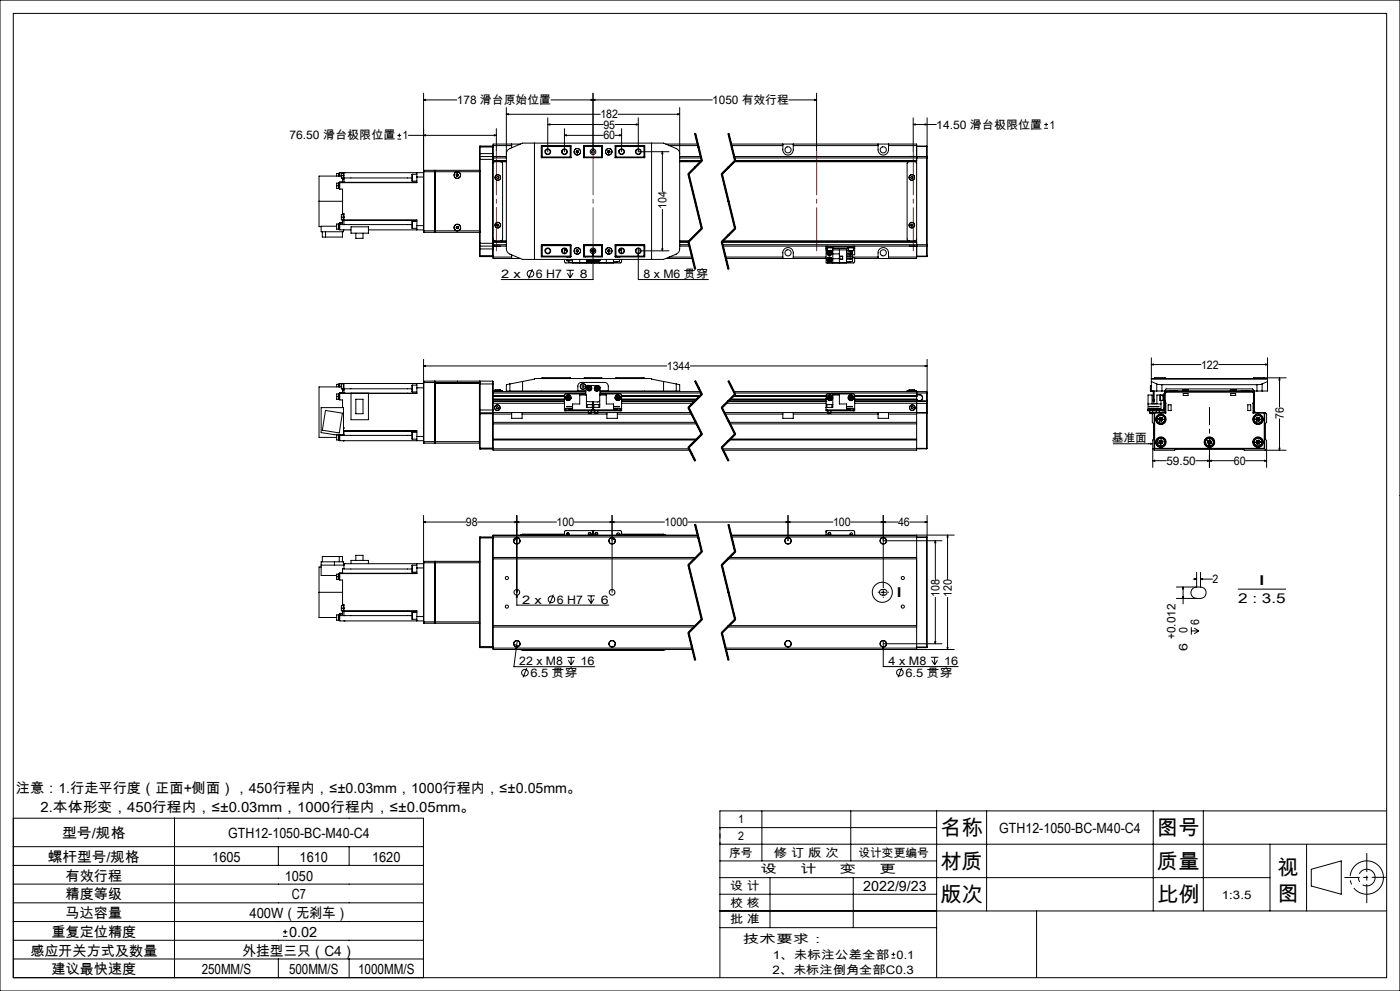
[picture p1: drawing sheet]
<svg xmlns="http://www.w3.org/2000/svg" width="420mm" height="297mm" viewBox="0 0 420 297" stroke-linecap="round" stroke-linejoin="round" font-family="sans-serif">
<g fill="none" stroke="#000" stroke-width=".3">
<path d="M0 0h420v297h-420zM4 4h412v289h-412zM127.1 29.9l.6-.1v.3zM127.1 27.9v41.3M127.1 29.9h10M148.9 38.6v6.9M151.9 34.3l.6-.2v.3zM151.9 32.2v42.4l.3 .9 .5 .5 4.1 1.7h42.3l4.3-1.9 .5-1.2v-42.4M151.9 34.3h28.2M164.3 37.3l.7-.2v.4zM164.3 37.3h16.7M164.3 35.3v10.2"/>
<path d="M165.3 29.9h48.4M169.3 38.6v6.9M177.3 29.8l.6 .1-.6 .2zM177.9 29.9l.6-.1v.3zM177.9 27.9v17.6M184.5 37.3h7M185.4 34.3h18.5M186.5 38.6v6.9M190.9 37.1l.6 .2-.6 .2zM191.5 35.3v10.2h9.2M203.3 34.1l.6 .2-.6 .1zM208.5 40l2 8.2"/>
<path d="M208.7 40l2 8.1M218.5 40l2 8.2-4 4 4 16.3-4 4 2 8.1M218.7 40l2 8.1M236.6 29.9h8.4M244.4 29.8l.6 .1-.6 .2zM245 27.9v17.6M274 37.3l.6-.2v.4zM274 37.3h6.9M274 35.3v10.2M277.5 37.1l.6 .2-.6 .2zM278.1 35.3v11.8M313.3 38.4h1.1"/>
<path d="M313.3 37.3h1.1M313.8 36.8v1.1M101 55.7v.8h.8M101 55.7h.9M101.6 54.9h-.6v.8M101.6 52h-.6v.8M101.8 54.8l.1 1.7M101.8 51.9v.9M101.9 54.6v.1M101.9 54.8h-.3v1.7M101.9 51.9h-.3v.9M101.9 54.7v2h.9v7.3"/>
<path d="M101.9 54.6h23.2M102.4 52.8h-6.7v7.5M102.4 52.6v.8h.6M102.4 52.6h.8M102.8 53.8v.7l-.9 .1M102.8 53.4v.4M102.8 51.7v.1M102.8 53.8h.4M103 51.7v1.7h.2M103 51.8h-.6v.8M103.2 54.6h.1M103.2 53.3v1.3"/>
<path d="M103.2 51.7v1.6M103.2 51.7h.1M103.2 53.3h20.4M119.2 41.7h1.2M119.2 40.6h1.2M119.8 40v1.1M122.5 40.6h26.4M123.7 52.2v2.1M123.7 52.2h1.4M123.7 54.3h1.4M125.1 51.7v1.4M125.1 53.1v1.6h-23.2"/>
<path d="M125.1 53.1h2M127.1 51.7h-25.2v1.1M127.1 40.6l.6-.2v.3zM127.1 51v.5h16.8v-.5h-13.4v.5M127.1 51v18.6M127.1 51h3.3M130.4 51v18.6M130.4 51l.1 .1M130.5 51.1v.4M130.5 51.5v17.7M130.5 51.1h.1M136.9 52.3v.4"/>
<path d="M136.9 52.7l.4 .1M137.1 52.1l.3 .2M137.1 52.1l-.2 .2M137.4 52.3l.1 .3M137.5 52.6l-.2 .2M143.9 51.1h.1M143.9 47v.8M143.9 46v1M143.9 47.8v25.1M143.9 47.8h4M143.9 46h4M143.9 44.1h4"/>
<path d="M144 46.9v26.9M144 43.8v3.1M144 43.8l-.1 2.2M144 46.9h3.8M144 43.8h3.8M144 46.9l-.1 .1M147.8 46.9v26.9M147.8 43.8v3.1M147.8 46.9l.1 .1M147.8 43.8h.1M147.9 46.9h.1M147.9 47v.8"/>
<path d="M147.9 47.8v25.1M147.9 46.9h4M147.9 48.1h4M147.9 43.6h5.6M147.9 47.3h4M148.3 40.4l.6 .2-.6 .1zM148.3 46.9h1.7M149.2 52.9l.5 .3-.2 .3h-.3l-.2-.3zM150.2 48.5l.6 .5v22.6l-.3 .5-.3 .1M151.9 48.5h-3.4l-.6 .5M151.9 46.1l.3-.9 .5-.5 4.1-1.8h42.3l4.1 1.8 .6 .7 .1 .7M153.5 43.2v1.1"/>
<path d="M156.1 43.2h-8.2v3.7M160.3 42.9v34.8M162.4 46.9h.1M162.4 43.7h8.9v3.6h-8.9zM162.5 43.8v3.5M162.5 43.8h8.8M162.5 43.8l.1 .1M162.6 43.9h8.5M162.6 43.9v3.2M162.6 47.1l-.1 .1h8.8M162.6 47.1h8.5M169.3 40.6l.6-.2v.3z"/>
<path d="M169.3 40.6h11.7M171.1 43.9v3.2M171.1 43.9l.1-.1v3.4l-.1-.1M172.9 45.6l.3 .2M172.9 45.3v.3M173.2 45.2l.3 .1M173.2 45.2l-.3 .1M173.5 45.3v.3M173.5 45.6l-.3 .2M175.1 43.7l.1 .1M175.1 43.7h5.6v3.6h-5.6zM175.1 43.8h5.6"/>
<path d="M175.1 47.2h5.6M175.2 43.8v3.4l.1-.1M175.2 43.8l.1 .1M175.3 43.9h5.2M175.3 43.9v3.2M175.3 47.1h5.2M180.5 43.9l.1-.1v3.4l-.1-.1M180.5 43.9v3.2M182.4 45.6l.2 .2M182.4 45.3v.3M182.6 45.2l.3 .1M182.6 45.2l-.2 .1"/>
<path d="M182.9 45.3v.3M182.9 45.6l-.3 .2M184.5 40.6h2M184.5 43.7h8.9v3.6h-8.9zM184.5 43.8h8.9M184.8 43.9l-.2-.1v3.4l.2-.1M184.8 43.9h8.4M184.8 43.9v3.2M184.8 47.1h8.4M185.2 43.7v.1M185.9 40.4l.6 .2-.6 .1zM193.2 43.9v3.2"/>
<path d="M193.2 47.1l.2 .1h-8.9M193.4 43.8v3.5M193.4 46.9h.1M193.4 43.8l-.2 .1M195.5 42.9v34.8M198.7 45.5l.2 .6h-.4zM198.7 45.5v11.9M199.7 43.2h9.6M200.7 43.6h8.7M203.9 48.5h6.3M203.9 46.9h6.3M203.9 48.1h6.6"/>
<path d="M203.9 47.3h6.4M206.4 52.2l4 16.3M206.7 52.1l4 16.3M208.4 40l2 8.2M210.4 48l-4 4M210.5 48.2l-4 4 4 16.3-4 4 2 8.1M210.7 48.3l-4 4M216.4 52.2l4 16.3M216.7 52.1l4 16.3M218.4 40l2 8.2M219.3 43.2h55.7v34.3h-18.6M219.4 43.6h15.4"/>
<path d="M220.2 48.5h54.2l.4 .1 .2 .4M220.2 46.9h57.8M220.3 47.3h57.7M220.4 48l-4 4M220.5 48.1h54.5M220.7 48.3l-4 4M234.8 43.2v1.7a1.57 1.57 0 0 0 1.6 1.6 1.57 1.57 0 0 0 1.6-1.6v-1.7M238 43.6h25.4M263.4 43.2v1.7a1.57 1.57 0 0 0 1.6 1.6 1.57 1.57 0 0 0 1.6-1.6v-1.7M266.6 43.6h8.4M272.7 48.5l-.6 .4v22.8l.2 .3 .4 .2M272.8 46.9h1.7"/>
<path d="M273.4 52.9h.4l-.2 .6-.3-.1-.1-.3zM275 43.8h3M275 43.9h3M278 46.9v.4M278 47.3h.1M278 46.9l.1 .2M278 43.8v.1M278 43.9v3M278 47.3v26M278.1 47.1v.2M278.1 47.3v26M95.7 60.3v7.6h.6"/>
<path d="M95.7 60.3h7.1M96.7 69.5v1.5h6v-1.5M97.6 69.5v1.5M101 67.8h-4.7v1.7h6.7v-.6M101.6 67.1h-.6v1.6h.6M101.8 67.1v1.7M101.9 66.9v.4M101.9 67.3v1.6h3.4M101.9 67.1h-.3v1.7h.3M101.9 67.3h21.7M102.4 65.1v.8h22.7v1.7M102.4 65.1h.8"/>
<path d="M102.8 64h.4v1.1M102.8 64v.3M102.8 66.1v.8h-.9M102.8 65.9v.2M102.8 66.7h-.9v.2M102.8 66.1h.4M103 64.3h-.6v.8M103.2 64.2h-.2v1.7M103.2 65.1v.9M103.2 67.3h.1M103.2 66v1.3M103.2 68.9h.1"/>
<path d="M103.2 66h21.9M105.3 68h5.2v1.9h-5.2zM106.8 69.9v1.5h2.1v-1.5M110.5 68.9h16.6M123.7 66.4v2M123.7 66.4h1.4M123.7 68.4h1.4M125.1 67.6v1.3M125.1 67.6h2M127.1 69.2h16.8v.4h-13.4M127.1 69.2v.4M127.1 69.6h3.3"/>
<path d="M130.5 69.2v.3M130.5 69.5h.1M130.5 69.5v.1M130.5 69.5l-.1 .1M130.5 69.2v.4M136.9 68.4l.3 .1M136.9 68v.4M137.2 67.9l.3 .1M137.2 67.9l-.3 .1M137.5 68v.4M137.5 68.4l-.3 .1M143.9 69.5h.1"/>
<path d="M143.9 72.9v.8M143.9 73.7v.9M143.9 74.6l.1 2.3M143.9 76.6h4M143.9 72.9h4M143.9 73.7l.1 .1M143.9 74.6h4M144 73.8v3.1M144 73.8h3.8M144 76.9h3.8M147.8 73.8v3.1M147.9 71.6l.5 .6h3.5"/>
<path d="M147.9 73.7h.1M147.9 72.9v.8M147.9 73.8v3.7h8.2M147.9 72.5h4M147.9 73.8h4M147.9 77h5.6M147.9 73.3h4M147.9 73.7l-.1 .1M147.9 76.8l-.1 .1M148.3 73.8h1.7M149 67.4l.3-.2 .3 .4-.2 .2-.3-.1zM153.5 76.4v1.1"/>
<path d="M162.4 73.8h.1M162.4 73.4h8.9v3.6h-8.9zM162.5 73.4v3.5M162.5 76.9h8.8M162.6 76.8h8.5M162.6 73.6v3.2M162.6 76.8l-.1 .1M162.6 73.6h8.5M169.3 77.7v.8l.4 .3h8M169.3 74.5v1.4M169.7 75.1h.3M169.7 74.6v.5"/>
<path d="M170 77h.1M170 75.2v.3M170 77.9v-.2v.4h1.8M170 75.2h.1M170.1 78.1h.4M170.7 76.9v.1M170.7 78.1v.6h1.1M171.1 73.6v3.2M171.1 73.6l.1-.1v3.4l-.1-.1M171.3 73.5h-8.8l.1 .1M171.8 77.7v1.1h12.2v-1.1M172.9 75.3l.3 .2"/>
<path d="M172.9 75v.3M173.2 74.9l.3 .1M173.2 74.9l-.3 .1M173.5 75v.3M173.5 75.3l-.3 .2M173.9 77.7v1.1M175.1 73.4h5.6v3.6h-5.6zM175.1 76.9h5.6M175.1 73.5h5.6M175.2 76.9l-.1 .1M175.3 73.6l-.1-.1v3.4M175.3 76.8h5.2"/>
<path d="M175.3 73.6v3.2M175.3 73.6h5.2M175.3 76.8l-.1 .1M175.6 76.9v.1M175.8 76.9v.1M175.9 77.7v1.1M176 78h.1M176 77.7v.3M176 78h1.5M176.2 78a.77 .77 0 0 0 .9 .6 .77 .77 0 0 0 .6-.9 .76 .76 0 0 1-.6 .8 .76 .76 0 0 1-.9-.5M176.4 76.9v.1M176.6 78l.2 .2"/>
<path d="M176.8 78v.2M177.1 78l.1 .1M177.2 78.1l-.4 .1M177.2 78v.1M177.5 75.1h.1M177.5 78h.1M177.5 75.3l.1 .2M177.6 75.1h-.1M177.6 75v.1M177.6 77.7v.3M177.6 74.9h.6M177.9 76.1l.1 .6h-.2z"/>
<path d="M177.9 74.3v9.5h-27.5M178.2 77.7a.76 .76 0 0 0 .6 .9 .76 .76 0 0 0 .8-.6 .74 .74 0 0 1-.8 .5 .74 .74 0 0 1-.6-.8M178.3 78h1.5M178.3 75.1h.1M178.3 75v.1M178.3 77.7v.3M178.3 75.3l-.1 .2M178.6 78l.4 .2M178.9 78l.1 .2M179.2 78l-.2 .2M179.5 76.9v.1M179.8 78h.1"/>
<path d="M179.8 77.7v.3M179.9 77.7v1.1M180.1 76.9v.1M180.5 73.6l.1-.1v3.4l-.1-.1M180.5 73.6v3.2M181.9 77.7v1.1M182.4 75.3l.2 .2M182.4 75v.3M182.6 74.9l.3 .1M182.6 74.9l-.2 .1M182.9 75v.3M182.9 75.3l-.3 .2"/>
<path d="M184.5 73.4h8.9v3.6h-8.9zM184.5 76.9h8.9M184.5 73.5h8.9l-.2 .1M184.8 73.6l-.2-.1v3.4l.2-.1M184.8 76.8h8.4M184.8 73.6v3.2M184.8 73.6h8.4M185.1 76.9v.1M185.1 78.4v.3h-1.1M185.8 75.1h.3M185.8 77h.1M185.8 77.9v-.2v.7h-1.8"/>
<path d="M186.1 75.1h-.3M186.1 74.6v.5M186.5 77.7v.8l-.4 .3h-8M186.5 74.5v1.4M191.5 75.2h9.2M191.5 76.1l.1 .6h-.3zM191.5 74.3v9.5h21M193.2 73.6v3.2M193.2 76.8l.2 .1M193.4 73.4v3.5M193.4 73.8h.1M198.5 74.6h.4l-.2 .6z"/>
<path d="M198.7 62.8v12.4M199.7 77.5h8.1M200.7 77h6.9M203.9 72.2h2.9M203.9 73.8h2.9M203.9 73.3h2.8M206.4 72.5l2 8.2M206.6 72.5h-2.7M206.7 72.4l2 8.2M210.4 68.3l-4 4M210.7 68.6l-4 4M216.4 72.5l2 8.2"/>
<path d="M216.5 72.5h58.5M216.7 73.3h61.3M216.7 72.4l2 8.2M216.8 73.8h61.2M217.6 77h17.2M217.7 77.5h30.1M220.4 68.3l-4 4M220.7 68.6l-4 4M234.8 77.5v-1.7a1.57 1.57 0 0 1 1.6-1.6 1.57 1.57 0 0 1 1.6 1.6v1.7M238 77h9.8M247.8 74h.4M247.8 74v.5"/>
<path d="M247.8 74.5v4.3h6.2v-3.9M247.8 73.8v.2M247.8 74.9h.4M247.8 74.5h.4M248.1 74v.3h1.7v-.3M248.2 75.1h.9M248.2 75.1h1.6M248.2 74.3v.8M248.2 73.8v.2M248.2 74h7.8M248.4 76l.4 .2M248.4 77.7l.1 .4"/>
<path d="M248.4 77.7l.4 .1M248.5 75.1a.77 .77 0 0 0-.3 1.1 .77 .77 0 0 0 1 .3 .77 .77 0 0 0 .4-1M248.5 75.6l-.1 .4M248.5 75.6l.3 .2M248.5 78.1l.4 .1M248.5 75.1a.75 .75 0 0 0-.3 1 .75 .75 0 0 0 .9 .4 .75 .75 0 0 0 .4-1M248.7 77.4l.5 .1M248.7 77.4l-.3 .3M248.7 77.4l.1 .4M248.8 75.8l.4 .3M248.8 75.8l-.4 .2M248.8 75.8v.4"/>
<path d="M248.8 77.8l.4 .2M248.8 77.8l.1 .4M248.8 77.8l-.3 .3M248.9 75.4l.3 .2M248.9 75.4l-.4 .2M248.9 75.4l-.1 .4M249.1 75.1l.4 .4M249.2 76.1l-.4 .1M249.2 77.5v.5M249.2 77.5l-.4 .3M249.2 75.1l.4 .4M249.2 75.6v.5"/>
<path d="M249.2 75.6l-.4 .2M249.2 78l-.3 .2M249.8 75.1h-.7M249.8 74.3v.8M249.8 74.9l4.7 .1M249.8 74.5h4.7M249.8 74.9v3.9M249.8 76.1h2M249.8 77.5h2M251.8 74.9v3.9M251.9 76.8h.9v.9h-.9M251.9 76.8v.9"/>
<path d="M252.8 76.8v.9M254 75.5h1.8v.4M254 76.2h1.8v.5h-1.8M254 77h1.8v.4h-1.8M254 77.7h1.8M254 75.9h1.8M254.4 74v.3h1.6M254.5 75.1h1.5M254.5 74.3v.8M255.1 77.4v.3l.3-.2 .3 .2M255.1 75.1v.4M255.1 76.7v.3"/>
<path d="M255.1 78.4v.3h-1.1M255.2 75.5h.4M255.3 77.5h.2M255.7 75.9l-.1 .3-.5-.3v.3M255.8 75.7v.2M255.8 77.7v.2M255.8 77.3h.6v1.2l-.4 .3h-8M255.8 77.7v.7h-1.8M255.8 77h7.6M256 74h.4M256 73.8v.2M256 74.3v.8"/>
<path d="M256 74.5h.4M256.1 74l-.1 .3M256.4 74v.5M256.4 73.8v.2M256.4 74.5v1.9h-.6M263.4 77.5v-1.7a1.57 1.57 0 0 1 1.6-1.6 1.57 1.57 0 0 1 1.6 1.6v1.7M266.6 77h8.4M272.8 73.8h1.7M273.2 67.4l.3-.2 .4 .4-.3 .2-.3-.1zM275 71.6l-.5 .6h-57.7M275 76.8h3M275 76.9h3"/>
<path d="M278 73.3h.1M278 73.3v.5M278 76.8h.1M278 76.8v.1M278 73.8v3M278.1 73.3v.3M278.1 73.6l-.1 .2M278.1 76.8l-.1 .1M278.1 73.6v3.2M159.7 80.6l-1.1 2.9M169.9 81h2.3M170.2 81.9l.9 1.4"/>
<path d="M171.1 81v2.3M171.9 81.9l-.8 1.4M101 118.8v.9h.6M101 118.8h.9M101.6 118.1h-.6v.7M101.6 115.2h-.6v.8M101.8 118v1.7M101.8 115.1v.9M101.9 117.8v.1M101.9 118h-.3v1.7h.3M101.9 115.1h-.3v.9M101.9 117.8h23.2"/>
<path d="M101.9 117.9v2h.9v2.3M101.9 117.9h3.4M102.4 116h-6.7v15.1h5.3M102.8 116.9v.8l-.9 .1M102.8 116.6v.3M102.8 114.9v.1M102.8 116.9h.4M103 114.9v1.7h.2M103 115h-.6v1.6h.6M103.2 117.8h.1M103.2 116.5v1.3M103.2 114.9v1.6"/>
<path d="M103.2 114.9h.1M103.2 116.5h20.4M105.3 117.9v7.9h5.2v-7.9M106.8 119.7h2.1v4.3h-2.1zM123.7 115.4v2.1M123.7 115.4h1.4M123.7 117.5h1.4M125.1 114.9v1.3M125.1 116.2v1.7h-14.6M125.1 116.2h2M127.1 114.9h-25.2v1.1M127.1 109.7l.6-.2v.4z"/>
<path d="M127.1 107.7v24.7M127.1 109.7h72.9M127.1 114.2v18.6M127.1 114.2v.4h16.8M127.1 114.2h3.3M130.4 114.2l.1 .4M130.4 114.2v18.6M130.5 114.6v-.4h13.4v.4M130.5 114.6v17.8M143.9 114.6l-13.4 .2M143.9 115.1v7.8M143.9 115.1h4"/>
<path d="M144 114.2v9.5M144 114.2l-.1 .9M144 114.2h3.8M147.8 114.2v9.5M147.8 114.2l.1 .9M147.9 115.1v2.7M147.9 117.1h.6M147.9 117.4h27.9M147.9 119.6h21.4M147.9 118.8h21.4M147.9 117.8h27.8M147.9 117.8v2.4"/>
<path d="M148.5 116.9h1.7M148.5 117.1h2.3v.3M148.5 116.9v.5M148.5 117.1h1.6M150.2 116.9v.5M153 117.2h20.4v-1.5a1.09 1.09 0 0 1 1.1-1.1h6.8a1.14 1.14 0 0 1 1.2 1.1v1.5h20.4M153 115.1l-1.1 .2v1.9h1.1M153 115.1l7.3-1.5v-.2h35.2v.2l7.4 1.5M153 115.1v2.1M156.8 114.3v2.9M162.5 113.4h8.7M162.5 113.4h.1"/>
<path d="M162.5 117.2v.2M169.3 119.7h-21.4l21.4 .1M169.3 118.6h-21.4l21.4 .1M170.1 119v.4M170.1 119.4l.4 .2M170.1 119l.4 .2M170.5 118.8l-.4 .2M170.5 118.8l.4 .2M170.5 118.8v.4M170.5 119.2l.4 .2M170.5 119.2l-.4 .2M170.5 119.2v.4"/>
<path d="M170.9 119.4l-.4 .2M170.9 119v.4M170.9 119l-.4 .2M171.2 113.4h.1M173.4 117.1h2.4M175.2 113.4h5.4M175.2 113.4h.1M175.7 118.1l-6.2 .1-.2 4.2M175.7 118.4l.1-2.4 .4-.5 3.5 .1 .4 .5-.1 2.3M176.4 116.3l.1 .4M176.4 116.3l.8 .2M176.5 116.7l.4 .1"/>
<path d="M176.7 116l-.3 .3M176.7 116l.4 .1M176.7 116l.2 .8M177.1 116.1l.1 .4M177.1 116.1l-.6 .6M177.2 116.5l-.3 .3M178.6 116.3l.2 .5M178.6 116.3l.5 .1M178.8 116.8l.4 .1M178.9 116l-.3 .3M178.9 116l.5 .1M178.9 116l.2 .4"/>
<path d="M179.1 116.4l.1 .5M179.1 116.4l.4 .2M179.1 116.4l-.3 .4M179.4 116.1l.1 .5M179.4 116.1l-.3 .3M179.5 116.6l-.3 .3M180 118.1l6.4 .1 .1 4.2M180 117.4h30.1M180 117.8h30.3M180 117.1h2.5M180.6 113.4h.1M184.6 113.4h8.8"/>
<path d="M184.6 113.4h.1M185 119v.4M185 119l.7 .4M185 119.4l.4 .2M185.3 118.8l.4 .2M185.3 118.8l-.3 .2M185.3 118.8l.1 .8M185.7 119v.4M185.7 119l-.7 .4M185.7 119.4l-.3 .2M186.5 119.7h22.5M186.5 118.7h23.5"/>
<path d="M186.5 119.6h22.6M186.5 118.8h23.4M186.5 119.8h22.5M186.5 118.6h23.5M193.4 113.4h.1M193.4 117.2v.2M199.1 114.3v2.9M202.9 115.1l1 .2v1.9h-1M202.9 115.1v2.1M207.1 109.7h71M208.4 114.3l2 3.9M208.5 114.2l2 4-4 4 4 7.9-4 4 2 4"/>
<path d="M208.7 114.1l1 2M209.7 116.1l1 2zM210.4 118l-4 4M210.7 118.3l-4 4M218.4 114.3l2 3.9M218.5 114.2l2 4-4 4 4 7.9-4 4 2 4M218.7 114.1l2 4M218.9 119.8h28.9M219 119.7h28.8M219.1 119.6h28.7M219.9 118.8h27.9M220 118.7h27.8"/>
<path d="M220.1 118.6h27.7M220.1 117.4h57.9M220.3 117.8h57.7M220.4 118l-4 4M220.7 118.3l-4 4M248.6 119.3l.3 .3M248.7 118.9l-.1 .4M248.7 118.9l.6 .6M249 119.2l-.4 .1M249 119.2l-.1 .4M249.1 118.8l.3 .3M249.1 118.8l-.4 .1"/>
<path d="M249.1 118.8l-.1 .4M249.3 119.5l-.4 .1M249.4 119.1l-.1 .4M249.4 119.1l-.4 .1M254.9 119v.4M254.9 119l.8 .4M254.9 119.4l.4 .2M255.2 118.8l.4 .2M255.2 118.8l-.3 .2M255.2 118.8l.1 .8M255.6 119l.1 .4M255.6 119l-.7 .4"/>
<path d="M255.7 119.4l-.4 .2M256.4 118.6l18.6 .1M256.4 119.7h18.6M256.4 118.7h18.6M256.4 119.6h18.6M256.4 118.8h18.6M272.7 116.9h1.7M272.7 117.1h2.3v3.1M272.7 117.1h-.6v.3M272.7 116.9v.5M272.7 117.1h1.7M274.4 116.9v.5"/>
<path d="M275 119.7l-18.6 .1M275 119.7h.1M275 118.7h.1M275 118.2h.8M275 118.3h.8M275.8 118.2a.97 .97 0 0 1 1 .9 .97 .97 0 0 1-.8 1.1M275.8 118.3a.88 .88 0 0 1 .9 .9 .88 .88 0 0 1-.9 .9M275.8 118.2v.1M277.5 109.5l.6 .2-.6 .2zM278 117.4v.4M278 117.8v2.4M278.1 107.7v26.7"/>
<path d="M345.1 117.2h.1M345.1 115.7v1.5M345.1 115.6v.1M345.2 115.6h-.1M345.2 115.7h-.1M345.2 115.6v.1M345.2 115.7v1.5M345.2 115.6h.2M345.2 115.7h.2M345.4 113.4h34.9M345.4 113.6h34.9M345.4 114.3l1.6 .8"/>
<path d="M345.4 109.3l.6-.2v.3zM345.4 107.2v10M345.4 109.3h14.9M346 119.9v.6h.3v-.6M346 117.2v2.7M346 119.9h.3M346.3 113.4h3.4M346.3 113.4h.1M346.3 117.2v2.7M347 115.1l1.6 .2M347 117.2h1.6M347 117.2h-1.8"/>
<path d="M347 115.1v2.1M348.1 118.4v1.6zM348.1 120h.8M348.3 118.4h.1M348.3 120v2.8M348.6 117.2h.8M348.6 115.3h28.5M348.6 115.3v1.9M348.9 118.4h-1.8v2.6h-1.5v-2.6h-1.2v4.4M349.1 118.4h-.2v1.6h.2M349.1 118.5h.3M349.1 118.5v3.9"/>
<path d="M349.4 118.1h-.3v.4M349.4 117.2l.4-.6h26l.5 .6M349.4 117.2v4.1M349.5 117.1h3.8M349.5 117.1v.4M349.5 117.8v2.4M349.7 113.4h.1M349.8 117.5l-.3 .3M349.8 117.4v.1M349.8 117.4l-.3 .2v.2M349.8 117.4h26M349.8 117.5h26"/>
<path d="M351.5 117.1h-.5v.3M351.5 117.1h22.6M351.5 117.1v.3M354.8 116.9h1.8M354.8 117.1h.1M354.8 117.1h1.8M354.8 116.9v.2M355 117.9h1.4v.6h-1.4zM356.6 117.1h-.1M356.6 116.9v.2M365.6 109.3h14.7M369.1 116.9h1.7"/>
<path d="M369.1 117.1h.1M369.1 117.1h1.7M369.1 116.9v.2M369.3 117.9h1.4v.6h-1.4zM370.8 117.1h.1M370.8 116.9v.2M372.4 117.1h3.8v.4M374.1 117.1h.6v.3M374.1 117.1v.3M375.8 117.5l.3 .3M375.8 117.4l.4 .2-.1 .2M375.8 117.4v.1"/>
<path d="M376 113.4h3.4M376 113.4h.1M376.1 117.8v2.4M376.3 117.2h.8M376.3 117.2v4.1M377.1 117.2h1.5M377.1 115.3v1.9M378.6 115.1l-1.5 .2M378.6 115.1v2.1M379.3 113.2l.1 .2M379.4 113.4h.1M379.7 109.1l.6 .2-.6 .1z"/>
<path d="M380.3 114.3l-1.7 .8M380.3 107.2v10h-1.7M383.9 113.2l.1 .6h-.3zM383.9 113.2v8.8M385.8 113.2l-9.8 .2M97.6 123l5.1 .8-.9 5.9-5.1-.8zM101.6 130.3v1.6h.3M101.6 130.3h-.6v1.6h.6M101.8 130.3v1.6M101.9 130.3v.2M101.9 130.5v1.6h25.2M101.9 130.5h21.7"/>
<path d="M103 132.1h.1M103 128.2v.2M103 130.3v-8.1h-6.7v7.4l4 .7h2.9v-1.2h21.9v1.7M103.2 132.1h.1M103.2 129.2h21.9M123.7 129.6v2M123.7 129.6h1.4M123.7 131.6h1.4M125.1 130.8v1.3M125.1 130.8h2M127.1 132.4v.4M127.1 132.4h16.8"/>
<path d="M127.1 132.8h3.3M130.5 132.4v.3M130.5 132.7l.1 .1M130.5 132.7l-.1 .1M130.6 132.8v-18h13.2v18M130.6 132.8h13.2M143.9 122.9v.9M143.9 122.9h4M143.9 124h4M143.9 132.7l-.1 .1M143.9 123.8l.1 10.8M143.9 134.3h4"/>
<path d="M144 123.7h3.8M144 123.7v10.9M144 134.6h3.8M144 123.7l-.1 .1M147.8 123.7v10.9M147.8 123.7l.1 .1M147.9 120.2v.1M147.9 122.9v.7M147.9 123.6v11.3h59M147.9 124.1h5.6M147.9 126.6h60.8M147.9 123.6h5.6"/>
<path d="M147.9 127h61.1M147.9 131.6h61.2M147.9 131.9h60.9M147.9 120.2h21.4M147.9 120.3h21.4M147.9 120.9h21.4M147.9 120.3v2.6M148.9 122l.3-.2 .3 .3v.3l-.3 .1-.3-.2zM153.5 123.6h3.1M153.5 123.6v1.8h3.1v-1.8M156.6 124.1h25.5M156.6 123.6h19.9"/>
<path d="M169.3 122.8h.5M169.3 122.8v.3h.5M169.3 122.4v.4M169.3 122.4h2.5M169.8 122.8h7.7M169.8 123.1h7.7M169.8 122.8v.3M171.8 122.8v-1.7h2.1v-2.7h2v3.7h4v-3.7h2v2.7h2.1v1.7M171.8 122.4h-1.1v.3h1.1M171.8 121.8h-1.8l1.8 .1M176.1 121.2h.1M176.1 121.2v.9"/>
<path d="M176.2 121.2h1.5M176.5 123.8h.8M176.5 123.1v.7M177.3 123.1v.7M177.3 123.6h1.2M177.5 122.8h.8M177.5 123.1h.4M177.5 122.8v.3M177.7 121.2h.1M177.7 121.2v.9M177.9 123.1h.4M177.9 120.4v2.7"/>
<path d="M178.2 121.2h.1M178.2 121.2h1.5M178.2 121.2v.9M178.3 122.8h7.8M178.3 123.1h7.8M178.3 122.8v.3M178.5 123.8h.1M178.5 123.1v.7M178.6 123.8h.8M179.4 123.8h-.8M179.4 123.6h2.7M179.4 123.1v.7"/>
<path d="M179.7 121.2h.1M179.7 121.2v.9M179.9 120.1l-.5 .4-3.5-.2M182.1 123.6h3.1M182.1 123.6v1.8h3.1v-1.8M184 122.4h1.1v.3h-1.1M184 121.8h1.8l-1.8 .1M184 122.4h2.5M185.2 124.1h22.3M185.2 123.6h22.1M186.1 122.8h.4M186.1 122.8v.3"/>
<path d="M186.5 122.8v.3h-.4M186.5 122.4v.4M186.5 120.2h22.1M186.5 120.3h21.9M186.5 120.9h21.3M206.4 122.2l4 8M206.4 134.2l2 4M206.7 122.1l4 7.9M206.7 134l2 4M206.7 134.5l-58.9 .1M210.4 130l-4 4M210.7 130.2l-4 4"/>
<path d="M216.4 122.2l4 8M216.4 134.2l2 4M216.7 122.1l4 7.9M216.7 134l2 4M216.7 134.5h61.3M217.3 123.6h17.5M217.5 124.1h17.3M217.8 120.9h30M218.4 120.3h29.4M218.5 120.2h29.3M218.7 126.6h56.3M218.8 131.9h56.2"/>
<path d="M219 127h56M219.1 131.6h55.9M220.4 130l-4 4M220.7 130.2l-4 4M234.8 123.6h3.2M234.8 123.6v1.8h3.2v-1.8M238 124.1h25.4M238 123.6h10.4M247.8 122.8h.4M247.8 122.1h2v-3.7h2v2.7h2.2v1.7M248.1 121.2h1.5M248.1 121.2v.9"/>
<path d="M248.1 121.2h.1M248.2 122.8h7.8M248.2 122.8v.3M248.2 123.1h7.8M248.4 123.8h.1M248.4 123.1v.7M248.5 123.8h.8M249.3 123.8h-.8M249.3 123.1v.7M249.3 123.6h14.1M249.6 121.2h.1M249.6 121.2v.9"/>
<path d="M254 122.4h1.1v.3h-1.1M254 121.8h1.8l-1.8 .1M254 122.4h2.4M256 122.8h.4M256 122.8v.3M256.4 122.8v.3h-.4M256.4 122.4l-.1-4.2-8.1-.1-.4 .3v4.7h.4M256.4 122.4v.4M256.4 120.2h18.6M256.4 120.3h21.6M256.4 120.9h18.6M263.4 123.6h3.2"/>
<path d="M263.4 123.6v1.8h3.2v-1.8M266.6 124.1h8.4M266.6 123.6h11.4M273.6 121.8l.3 .1 .1 .3-.2 .3-.3-.1-.1-.3zM275 120.3v.6M275 120.2v.1M275 120.2h.1M275 120.3v.6h3M275 120.9v14h-58.1M275 134.4h3M275 123.8h3M275 120.2h.8"/>
<path d="M275 120.1h.8M275.8 120.1v.1M276 120.2h2M276 120.2h-.2M278 123.6v.2M278 134.4h.1M278 134.4v.1M278 120.2h.1M278 120.2v.1M278 120.3v.6M278 120.9v2.7M278 123.8v10.6"/>
<path d="M278.1 134.4l-.1 .1M278.1 120.2l-.1 .1M278.1 120.2l-.1 .7M344.4 121.1h3.9M344.5 122.4h3.7v.3h-3.7zM344.8 122.8h-.5v.3h.5M344.8 122.8h3.9M344.8 121.8l.7 .1zM344.8 123.1h1.1M344.8 122.8v.3M344.9 123.8h.9M344.9 123.1v.7"/>
<path d="M345.2 132.9l.6 .1-.6 .1zM345.8 121.8l.4 .1zM345.8 123.1v.7M345.8 134.5l.5 .4h6.1l.4-.4M345.8 133h-11.8M345.8 138.1l.6-.2v.4zM345.8 138.1h4.1M345.9 123.1h.9M345.9 122.8v.3M346.3 123.8h.1M346.3 134.4h.1M346.3 134.4l.1 .1"/>
<path d="M346.3 123.8v10.6M346.4 134.4v.1M346.4 134.5h32.9M346.4 134.4h32.9M346.4 123.8h3.3M346.4 123.8v10.6M346.5 121.8l.4 .1zM346.8 123.1h1.9M346.8 122.8v.3M346.9 123.1v.5M347.2 121.8l.5 .1zM347.6 125.6l.2 .5"/>
<path d="M347.6 125.6l1.3 .2M347.7 132.8l.5 .4M347.7 132.1v.7M347.7 132.1l.6 .4M347.8 123.1v.5M347.8 126.1l.7 .2M348 125.1l.7 .1M348 125.1l-.4 .5M348 125.1l.5 1.2M348.3 132.5l.5 .4M348.3 132.5l-.6 .3M348.3 132.5l-.1 .7"/>
<path d="M348.3 131.9l.6 .4M348.3 131.9l-.6 .2M348.3 131.9v.6M348.7 122.8v.3M348.7 125.2l.2 .6M348.7 125.2l-.9 .9M348.8 132.9l-.6 .3M348.9 132.3l-.1 .6M348.9 132.3l-.6 .2M348.9 125.8l-.4 .5M349.1 122.4l-.4 .4M349.1 122.4h.3"/>
<path d="M349.4 123h.1M349.4 121.3h.1M349.4 121.4v1.6M349.4 122.6l-.7 .5M349.4 123l-.5 .6M349.4 120.3l.2 .6M349.4 121.3v1.7M349.4 121.3h.2M349.4 123h.2M349.5 123l-.5 .6M349.5 120.4v.9M349.5 120.2h.1"/>
<path d="M349.5 120.2l-.1 .1M349.6 120.2l.1 .7M349.6 120.2l-.2 .1M349.6 121.3v1.7M349.6 121.4h.1M349.6 123h.1M349.6 120.9h.1M349.6 123.6l.1 .2M349.6 123.6h-3.5l-.4 .5v2.5l.4 .4v4.6l-.3 .3v8.2M349.6 120.9v2.7M349.7 120.9v2.9M350.4 121.3h.9v1.7h-.9z"/>
<path d="M352.8 134.6h20.1M358.7 138.1h11.4M362.2 132.6l.4 .5M362.2 137.9l.6 .2-.6 .2zM362.4 132l-.2 .6M362.4 132l.4 .5M362.8 138.1l.6-.2v.4zM362.8 136.4v3.7M362.8 132.5l-.6 .1M362.8 132.5l-.2 .6M362.8 132.5l.5 .5M363 131.9l.5 .5"/>
<path d="M363 131.9l-.6 .1M363 131.9l-.2 .6M363.3 133l-.7 .1M363.5 132.4l-.2 .6M363.5 132.4l-.7 .1M372.8 134.5l.5 .4h12.5M373.7 138.1h6.3M374.3 121.3h.9v1.7h-.9zM375.9 120.9h.2M375.9 123.8h3.4M375.9 120.9v2.9M376.1 123h.1"/>
<path d="M376.1 123.6l-.2 .2M376.1 123.6h3.5l.4 .5v2.5l-.4 .4v4.6l.4 .4v8.1M376.1 120.9v2.7M376.1 121.3v.1M376.1 120.2l-.2 .7M376.1 120.2l.1 .1M376.1 121.3v1.7M376.1 121.3h.1M376.1 120.2h.1M376.2 120.4v.9M376.2 123l.4 .6M376.2 120.3l-.1 .6"/>
<path d="M376.2 121.3v1.6M376.2 122.9v.1M376.3 121.4h.1M376.3 123h-.1M376.3 121.4v1.5M376.3 123l.5 .6M376.3 122.9v.1M376.7 132.6l.4 .5M376.8 125.6l.2 .6M376.8 125.6l.6 .1M377 126.2l.6 .1M377 132l-.3 .6"/>
<path d="M377 132l.4 .5M377.2 125.1l-.4 .5M377.2 125.1h.6M377.2 125.1l.4 1.2M377.4 125.7l-.4 .5M377.4 125.7l.7 .1M377.4 132.5l-.7 .1M377.4 132.5l-.3 .6M377.4 132.5l.4 .6M377.7 131.9l-.7 .1M377.7 131.9l.4 .6M377.7 131.9l-.3 .6"/>
<path d="M377.8 133.1h-.7M377.8 125.1l.3 .7M377.8 125.1l-.4 .6M378.1 125.8l-.5 .5M378.1 132.5l-.3 .6M378.1 132.5h-.7M379.3 134.4v.1M379.3 123.8h.1M379.3 134.4h.1M379.3 123.8v10.6M379.4 137.9l.6 .2-.6 .2zM379.4 134.4l-.1 .1"/>
<path d="M379.4 123.8v10.6M380 134.5l-.4 .4M383.7 134.3h.3l-.1 .6zM383.9 125.5v9.4M127.1 156.5l.6-.2v.3zM127.1 154.5v31.9M127.1 156.5h12.7M143.3 156.5h23.7M154.4 156.3l.6 .2-.6 .1zM155 156.5l.6-.2v.3zM155 154.5v26.9h27.6M170 159.9v.3l.7-.1v-.2"/>
<path d="M170.1 159.7h.4M172.3 156.5h27.1M177.7 159.1h.4M177.9 159.1v1.3M183 156.3l.6 .2-.6 .1zM183.6 156.5l.6-.2v.3zM183.6 154.5v23M185.1 159.9v.2l.7 .1M185.8 159.9v.2M206.4 156.5h43.5M208.4 157.2l2 8.2M208.5 157.2l2 8.1-4 4 4 16.3-4 4 2 8.2"/>
<path d="M208.7 157.1l1 4.1M218.4 157.2l2 8.2M218.5 157.2l2 8.1-4 4 4 16.3-4 4 2 8.2M218.7 157.1l2 8.2M235.8 156.3l.6 .2-.6 .1zM236.4 156.5l.6-.2v.3zM236.4 154.5v7.6M247.8 159.5l.4-.5h7.8l.4 .4v1M248 159.1h-.2v1.3M255.1 159.9v.2l.6 .1 .1-.3M264.4 156.3l.6 .2-.6 .1zM265 156.5l.6-.2v.3z"/>
<path d="M265 154.5v21.4M269.4 156.5h-14.2M272.9 156.5h5.2M277.5 156.3l.6 .2-.6 .1zM278.1 154.5v39.4M95.7 177.5v7.6h5.3M95.7 177.5h7.1M96.3 169.9h-.6v7.6M96.3 169.4h6.9M96.7 168.4v-1.6h6v1.6M100.3 168.4v1M101 172.9v.7h.6"/>
<path d="M101 172.9h.9M101.6 172.1h-.6v.8M101.8 172v1.7M101.8 166.8v1.6M101.9 171.8v.1M101.9 172h-.3v1.7h.3M101.9 171.9v1.9h.9v7.3M101.9 171.8h23.2M103.2 170.4h-.4v1.3l-.9 .1M103.2 170.4l20.4 .1M103.2 168.9h.1M103.2 168.9v1.5"/>
<path d="M105.3 168.9v-.9h5.2v.9M106.8 168v-1.6h2.1v1.6M123.7 169.4v2.1M123.7 169.4h1.4M123.7 171.5h1.4M125.1 168.9v1.3M125.1 170.2v1.7h-23.2M125.1 170.2h2M127.1 168.9h-24.1v-.5h-6.7v4.1h4.7M127.1 168.2v18.6M127.1 168.2v.5h16.8M127.1 168.2h3.3"/>
<path d="M130.4 168.2v18.6M130.4 168.2l.1 .1M130.5 168.3v18.4M130.5 168.7v18M130.5 168.3v.4M143.9 168.3v18.4M143.9 168.2l-13.4 .1M143.9 161.3h4M144 160.9v33.2M144 160.9h3.8M147.8 160.9v33.2M147.8 160.9l.1 .1"/>
<path d="M147.9 160.9h61.5M147.9 167.1h60.9M147.9 167.5h60.5M147.9 160.5h61.4M155 178.4l.2 .6h-.3zM155.6 161.4l-1.5 .6M166 178.2l-1.1 2.8M169.3 160.4v-1l.4-.4h7.9l.3 .5 .4-.5h7.8l.4 .4v1M169.3 160.1h-12.5l-.7 .3M170 160.1h.1M170.3 160.4a.36 .36 0 0 1-.3-.6 .36 .36 0 0 1 .6 0 .36 .36 0 0 1-.2 .6M176.2 178.6h2.3"/>
<path d="M176.5 179.5l.8 1.3M176.7 160.4a.43 .43 0 0 1-.1-.7 .43 .43 0 0 1 .6 0 .43 .43 0 0 1 0 .7M177.3 178.6v2.2M178.2 179.5l-.9 1.3M178.6 160.4a.43 .43 0 0 1 0-.7 .43 .43 0 0 1 .6 0 .43 .43 0 0 1 0 .7M183.7 161.1l.2 .4 .5 .1M184 161.3v.3M185.4 160.4a.36 .36 0 0 1-.2-.6 .36 .36 0 0 1 .6 0 .36 .36 0 0 1-.2 .6M185.8 160.1h.1M186.5 160.1h12.6l.6 .3M206.4 169.4l4 16.3M206.7 169.3l4 16.3"/>
<path d="M209.3 160.4h-61.4v34.3h59.9M209.7 161.2l1 4.1zM210.4 165.2l-4 4M210.7 165.5l-4 4M216.4 169.4l4 16.3M216.7 169.3l4 16.3M218.4 167.5h56.6M218.8 167.1h56.2M219.3 160.4h67M219.3 160.5h55.7M219.4 160.9h58.6M220.4 165.2l-4 4"/>
<path d="M220.7 165.5l-4 4M248.6 160.4a.43 .43 0 0 1-.1-.7 .43 .43 0 0 1 .7 0 .43 .43 0 0 1-.1 .7M255.3 160.4a.36 .36 0 0 1-.2-.6 .36 .36 0 0 1 .6 0 .36 .36 0 0 1-.2 .6M264.1 176.8a1.11 1.11 0 0 1 1.4-.1 1.11 1.11 0 0 1 .5 1.2 1.08 1.08 0 0 1-1.5 .5 1.08 1.08 0 0 1-.4-1.6zM264.3 177.5h1.4M265 176.8v1.4M265 162.1h17.6M275 160.4v34.3M275 161.1h3M278 160.9v.2M278 161.1v32.8M280.6 162.1l.1 .6h-.3z"/>
<path d="M280.6 162.1v11.6M280.6 179v13.9M284.3 160.4l.1 .6h-.3zM284.3 160.4v13.3M284.3 179v15.7M352.9 175.9h7.3M354.8 178.7h.3l-.2 .6zM354.9 175.9v5.1M354.9 175.9l.2 .6h-.3zM358 173.6h1M358.4 173.4l.6 .2-.6 .1zM359 171.6v4.3a1.71 1.71 0 0 0-1.7 1.7 1.71 1.71 0 0 0 1.7 1.7"/>
<path d="M360.2 173.6l.6-.2v.3zM360.2 175.9a1.71 1.71 0 0 1 1.6 1.7 1.71 1.71 0 0 1-1.6 1.7h-7.3M360.2 171.6v4.3M360.2 173.6h3.5M371.4 176.6h14.3M101.6 184.3h-.6v1.6h.6M101.8 184.2v1.7M101.9 184.1v.4M101.9 184.5v1.6h25.2M101.9 184.2h-.3v1.7h.3M101.9 184.5h21.7M102.4 182.3v.8h.6"/>
<path d="M102.4 182.3h.8M102.8 181.1h.4v1.2M102.8 181.1v.4M102.8 183.3v.8h-.9M102.8 183.1v.2M102.8 183.8h-.9v.3M102.8 183.3h.4M103 181.5h-.6v.8M103.2 181.4h-.2v1.7h.2M103.2 182.3v.8M103.2 183.1v.1M103.2 184.5h.1"/>
<path d="M103.2 183.2v1.3M103.2 186.1h.1M103.2 183.1h21.9v1.7M103.2 183.2h21.9M123.7 183.5v2.1M123.7 183.5h1.4M123.7 185.6h1.4M125.1 184.8v1.3M125.1 184.8h2M127.1 186.4v.4M127.1 186.4h16.8M127.1 186.8h3.3"/>
<path d="M130.5 186.7l-.1 .1M130.5 186.7l13.4 .1M143.9 193.7h4M144 194.1h3.8M147.9 194.2h59.7M147.9 187.9h60.3M147.9 187.5h60.8M147.9 194l-.1 .1M154.1 193l1.5 .7M154.9 193.9l.1 .6h-.3zM155.2 192l-1 7.8h24.2M156.1 194.7l.7 .2h16.6"/>
<path d="M170.2 197h2.3M170.5 197.9l.8 1.4M171.3 197v2.3M172.2 197.9l-.9 1.4M173.4 194.9h1.1M173.4 194.7v.2M174.5 194.9h6.8M174.5 194.7v.2M181.3 194.9h1.2M181.3 194.7v.2M182.5 194.7v.2M199.7 194.7l-.6 .2h-16.6"/>
<path d="M206.4 189.7l2 8.1M206.7 189.6l2 8.2M210.4 185.5l-4 4M210.7 185.8l-4 4M216.4 189.7l2 8.1M216.7 189.6l2 8.2M217.6 194.2h57.4M218.3 187.9h56.7M218.7 187.5h56.3M220.4 185.5l-4 4M220.7 185.8l-4 4M265 192.9h17.6"/>
<path d="M265 193.9l.1 .6h-.3zM265 192v7.8h22.4M275 193.9h3M275 194.1h3M278 193.9h.1M278 193.9v.2M278.1 193.9l-.1 .2M279.3 197h2.2M279.5 197.9l.9 1.3M280.4 197v2.2M280.4 192.3h.3l-.1 .6zM281.2 197.9l-.8 1.3"/>
<path d="M284.1 194.1h.3l-.1 .6zM286.3 194.7h-68.6M357.4 188v2.2M357.4 189.1h2.3M358.3 188.2l1.4 .9M359.7 189.1l-1.4 .8M158 200.2l-1.1 2.8M270.5 200.2l-1.1 2.8M4 245.2h123v47.8M4 253.7h123M4 259.4h123M52.4 245.2v47.8"/>
<path d="M83.5 253.7v5.7M104.7 253.7v5.7M216 253h200M216 248h65M216 258h65M228.6 243v15M255.2 243v15M281 243v50M296 243v30M346 243v30M361 243v30M381 253v20"/>
<path d="M392 253v20M416 243h-200v50M4 265h123M4 270.6h123M4 276.2h123M84.9 279.3h1.3M85.5 278.6v1.3M216 278h65M216 273h200M216 263h165M216 268h65M231 263v15"/>
<path d="M256 263v15M311 273v20M393.4 260.5l9-2.5v10l-9-2.5zM4 281.8h123M4 287.4h123M83.5 287.4v5.6M84.9 280.6h1.3M104.7 287.4v5.6M267.4 287.2h1.2M267.4 286h1.2M268 285.5v1.1"/>
<circle cx="137.2" cy="52.5" r=".97"/>
<circle cx="137.2" cy="52.5" r="1"/>
<circle cx="149.3" cy="53.2" r=".82"/>
<circle cx="149.4" cy="53.2" r=".85"/>
<circle cx="164.3" cy="45.5" r=".87"/>
<circle cx="164.3" cy="45.5" r=".71"/>
<circle cx="169.3" cy="45.5" r=".86"/>
<circle cx="169.4" cy="45.5" r=".71"/>
<circle cx="173.2" cy="45.5" r=".99"/>
<circle cx="173.2" cy="45.5" r=".97"/>
<circle cx="177.9" cy="45.5" r=".86"/>
<circle cx="177.9" cy="45.5" r=".43"/>
<circle cx="182.6" cy="45.5" r=".95"/>
<circle cx="182.6" cy="45.5" r=".99"/>
<circle cx="186.5" cy="45.5" r=".72"/>
<circle cx="186.5" cy="45.5" r=".86"/>
<circle cx="191.5" cy="45.5" r=".72"/>
<circle cx="191.5" cy="45.5" r=".86"/>
<circle cx="236.4" cy="44.9" r=".93"/>
<circle cx="265" cy="44.9" r=".92"/>
<circle cx="273.5" cy="53.2" r=".81"/>
<circle cx="273.6" cy="53.2" r=".86"/>
<circle cx="137.2" cy="68.2" r="1"/>
<circle cx="137.2" cy="68.2" r=".95"/>
<circle cx="149.3" cy="67.5" r=".82"/>
<circle cx="149.3" cy="67.5" r=".87"/>
<circle cx="164.3" cy="75.2" r=".87"/>
<circle cx="164.3" cy="75.2" r=".71"/>
<circle cx="169.3" cy="75.2" r=".87"/>
<circle cx="169.4" cy="75.2" r=".71"/>
<circle cx="173.2" cy="75.2" r=".99"/>
<circle cx="173.2" cy="75.2" r=".97"/>
<circle cx="177.9" cy="75.2" r=".86"/>
<circle cx="177.9" cy="75.2" r=".43"/>
<circle cx="182.6" cy="75.2" r=".95"/>
<circle cx="182.6" cy="75.2" r=".99"/>
<circle cx="186.5" cy="75.2" r=".72"/>
<circle cx="186.5" cy="75.2" r=".87"/>
<circle cx="191.5" cy="75.2" r=".72"/>
<circle cx="191.5" cy="75.2" r=".87"/>
<circle cx="236.4" cy="75.8" r=".93"/>
<circle cx="248.8" cy="77.8" r=".74"/>
<circle cx="248.8" cy="77.8" r=".76"/>
<circle cx="265" cy="75.8" r=".92"/>
<circle cx="273.5" cy="67.5" r=".85"/>
<circle cx="273.6" cy="67.5" r=".81"/>
<circle cx="159.1" cy="82" r=".99"/>
<circle cx="170.5" cy="119.2" r=".86"/>
<circle cx="170.5" cy="119.2" r=".75"/>
<circle cx="170.5" cy="119.2" r=".77"/>
<circle cx="174.9" cy="115.8" r=".79"/>
<circle cx="174.9" cy="115.8" r=".28"/>
<circle cx="174.9" cy="115.8" r=".85"/>
<circle cx="176.8" cy="116.4" r=".75"/>
<circle cx="176.8" cy="116.4" r=".77"/>
<circle cx="179" cy="116.4" r=".75"/>
<circle cx="179.1" cy="116.4" r=".77"/>
<circle cx="185.3" cy="119.2" r=".77"/>
<circle cx="185.3" cy="119.2" r=".86"/>
<circle cx="185.3" cy="119.2" r=".74"/>
<circle cx="249" cy="119.2" r=".78"/>
<circle cx="249" cy="119.2" r=".73"/>
<circle cx="249" cy="119.2" r=".86"/>
<circle cx="255.3" cy="119.2" r=".77"/>
<circle cx="255.3" cy="119.2" r=".86"/>
<circle cx="255.3" cy="119.2" r=".74"/>
<circle cx="149.2" cy="122.2" r=".8"/>
<circle cx="149.2" cy="122.2" r=".86"/>
<circle cx="273.7" cy="122.2" r=".82"/>
<circle cx="273.7" cy="122.2" r=".86"/>
<circle cx="348.2" cy="125.7" r="1.43"/>
<circle cx="348.2" cy="132.5" r="1.57"/>
<circle cx="348.2" cy="125.7" r="1.57"/>
<circle cx="348.3" cy="132.5" r="1.19"/>
<circle cx="348.3" cy="132.5" r="1.44"/>
<circle cx="348.3" cy="125.7" r="1.19"/>
<circle cx="362.8" cy="132.5" r="1.57"/>
<circle cx="362.8" cy="132.5" r="1.44"/>
<circle cx="362.8" cy="132.5" r="1.18"/>
<circle cx="362.8" cy="132.5" r="1.22"/>
<circle cx="377.4" cy="132.5" r="1.57"/>
<circle cx="377.4" cy="125.7" r="1.57"/>
<circle cx="377.4" cy="125.7" r="1.19"/>
<circle cx="377.4" cy="125.6" r="1.21"/>
<circle cx="377.4" cy="132.5" r="1.2"/>
<circle cx="377.4" cy="125.7" r="1.42"/>
<circle cx="377.4" cy="132.5" r="1.43"/>
<circle cx="152.1" cy="173.2" r=".47"/>
<circle cx="155" cy="162.1" r=".97"/>
<circle cx="155" cy="162.1" r=".93"/>
<circle cx="155.1" cy="177.5" r=".85"/>
<circle cx="165.4" cy="179.6" r="1"/>
<circle cx="176.9" cy="160" r=".34"/>
<circle cx="178.9" cy="160" r=".34"/>
<circle cx="183.6" cy="162.1" r=".97"/>
<circle cx="183.6" cy="162.1" r=".93"/>
<circle cx="183.6" cy="177.5" r=".85"/>
<circle cx="236.4" cy="162.1" r=".97"/>
<circle cx="236.4" cy="162.1" r=".93"/>
<circle cx="248.8" cy="160" r=".35"/>
<circle cx="264.7" cy="177.5" r="3"/>
<circle cx="265" cy="162.1" r=".97"/>
<circle cx="265" cy="162.1" r=".93"/>
<circle cx="270.8" cy="173.2" r=".47"/>
<circle cx="152.1" cy="181.8" r=".47"/>
<circle cx="155" cy="192.9" r=".93"/>
<circle cx="155.1" cy="192.9" r=".96"/>
<circle cx="183.6" cy="192.9" r=".93"/>
<circle cx="183.6" cy="192.9" r=".96"/>
<circle cx="236.4" cy="192.9" r=".93"/>
<circle cx="236.4" cy="192.9" r=".96"/>
<circle cx="265" cy="192.9" r=".93"/>
<circle cx="265" cy="192.9" r=".96"/>
<circle cx="270.8" cy="181.8" r=".47"/>
<circle cx="157.5" cy="201.6" r=".99"/>
<circle cx="270" cy="201.6" r=".99"/>
</g>
<path d="M412.4 262.3a2.5 2.5 0 0 0-4.1-1.1 2.5 2.5 0 0 0 1 4.2 2.5 2.5 0 0 0 3.2-2.9l-.1-.2" fill="none" stroke="#000" stroke-width=".3" stroke-dasharray="30.5 1.3 1.3 1.3" stroke-dashoffset="24.5" stroke-linecap="butt"/>
<path d="M414.8 261.5a5 5 0 0 0-8.3-2 5 5 0 0 0 2.2 8.3 5 5 0 0 0 6.2-6l-.1-.3" fill="none" stroke="#000" stroke-width=".3" stroke-dasharray="30.5 1.3 1.3 1.3" stroke-dashoffset="16.7" stroke-linecap="butt"/>
<g fill="none" stroke="#000" stroke-width=".3" stroke-dasharray="6.3 1.3 1.3 1.3 5.1">
<path d="M208.5 40l2 8.2M218.5 40l2 8.2M210.5 48.2l-4 4M220.5 48.2l-4 4M206.5 72.5l2 8.1M210.5 68.5l-4 4M216.5 72.5l2 8.1M220.5 68.5l-4 4M208.5 114.2l2 4M210.5 118.2l-4 4M218.5 114.2l2 4M220.5 118.2l-4 4"/>
<path d="M206.5 134.1l2 4M210.5 130.1l-4 4M216.5 134.1l2 4M220.5 130.1l-4 4M208.5 157.2l2 8.1M218.5 157.2l2 8.1M210.5 165.3l-4 4M220.5 165.3l-4 4M206.5 189.6l2 8.2M210.5 185.6l-4 4M216.5 189.6l2 8.2M220.5 185.6l-4 4"/>
</g>
<path d="M206.5 122.2l4 7.9M216.5 122.2l4 7.9" fill="none" stroke="#000" stroke-width=".3" stroke-dasharray="6.3 1.3 1.3 1.3 5.1" stroke-dashoffset="6.3"/>
<path d="M206.5 52.2l4 16.3M216.5 52.2l4 16.3M206.5 169.3l4 16.3M216.5 169.3l4 16.3" fill="none" stroke="#000" stroke-width=".3" stroke-dasharray="6.3 1.3 1.3 1.3 5.1" stroke-dashoffset="2.4"/>
<path d="M362.8 122.1v14.3" fill="none" stroke="#000" stroke-width=".3" stroke-dasharray="30.5 1.3 1.3 1.3" stroke-dashoffset="25.2"/>
<path d="M263.6 177.5h-.2M265 176.1v-.2M265 178.9v.2M266.4 177.5h.2" fill="none" stroke="#000" stroke-width=".3" stroke-dasharray="30.5 1.3 1.3 1.3"/>
<path d="M410 255.7v14.9" fill="none" stroke="#000" stroke-width=".3" stroke-dasharray="30.5 1.3 1.3 1.3" stroke-dashoffset="25"/>
<path d="M403.4 263l12.6-.1" fill="none" stroke="#000" stroke-width=".3" stroke-dasharray="30.5 1.3 1.3 1.3" stroke-dashoffset="26.1"/>
<path d="M216 248v5" fill="none" stroke="#000" stroke-width=".3" stroke-dasharray="30.5 1.3 1.3 1.3" stroke-dashoffset="29.9"/>
<path d="M148.9 45.5v29.7M177.9 45.5v29.7M245 45.5v29.7M274 45.5v29.7" fill="none" stroke="#f00" stroke-width=".3" stroke-dasharray="30.5 1.3 1.3 1.3" stroke-dashoffset="17.5"/>
<g fill="#000">
<path d="M345.2 132.9l.6 .1-.6 .1z"/>
<path d="M151.9 34.3l.6-.2v.3zM203.3 34.1l.6 .2-.6 .1z"/>
<path d="M164.3 37.3l.7-.2v.4zM190.9 37.1l.6 .2-.6 .2z"/>
<path d="M277.5 37.1l.6 .2-.6 .2zM274 37.3l.6-.2v.4zM244.4 29.8l.6 .1-.6 .2zM177.9 29.9l.6-.1v.3zM362.2 137.9l.6 .2-.6 .2zM345.8 138.1l.6-.2v.4zM277.5 156.3l.6 .2-.6 .1zM265 156.5l.6-.2v.3z"/>
<path d="M198.7 45.5l.2 .6h-.4zM198.5 74.6h.4l-.2 .6zM383.9 113.2l.1 .6h-.3zM383.7 134.3h.3l-.1 .6zM284.3 160.4l.1 .6h-.3zM284.1 194.1h.3l-.1 .6zM280.6 162.1l.1 .6h-.3zM280.4 192.3h.3l-.1 .6z"/>
<path d="M127.1 109.7l.6-.2v.4zM277.5 109.5l.6 .2-.6 .2zM169.3 40.6l.6-.2v.3zM185.9 40.4l.6 .2-.6 .1zM191.5 76.1l-.2 .6h.3zM177.9 76.1l-.1 .6h.2zM127.1 29.9l.6-.1v.3zM177.3 29.8l.6 .1-.6 .2zM127.1 40.6l.6-.2v.3zM148.3 40.4l.6 .2-.6 .1zM362.8 138.1l.6-.2v.4zM379.4 137.9l.6 .2-.6 .2zM127.1 156.5l.6-.2v.3zM154.4 156.3l.6 .2-.6 .1zM155 156.5l.6-.2v.3zM183 156.3l.6 .2-.6 .1zM155 178.4l-.1 .6h.3zM154.9 193.9l-.2 .6h.3zM265 193.9l-.2 .6h.3z"/>
<path d="M379.7 109.1l.6 .2-.6 .1zM345.4 109.3l.6-.2v.3z"/>
<path d="M183.6 156.5l.6-.2v.3zM235.8 156.3l.6 .2-.6 .1z"/>
<path d="M236.4 156.5l.6-.2v.3zM264.4 156.3l.6 .2-.6 .1z"/>
<path d="M354.9 175.9l.2 .6h-.3zM354.8 178.7h.3l-.2 .6z"/>
<path d="M360.2 173.6l.6-.2v.3zM358.4 173.4l.6 .2-.6 .1z"/>
</g>
<g font-size="6.3">
<text x="282.1" y="250.3">名称</text>
<text x="347.1" y="250.3">图号</text>
<text x="282.1" y="260.3">材质</text>
<text x="347.1" y="260.3">质量</text>
<text x="383.3" y="262.1">视</text>
<text x="383.3" y="269.9">图</text>
<text x="282.1" y="270.3">版次</text>
<text x="347.1" y="270.3">比例</text>
</g>
<g font-size="4.2">
<text x="4.8" y="237.6">注意：1.行走平行度（正面+侧面），450行程内，≤±0.03mm，1000行程内，≤±0.05mm。</text>
<text x="12.2" y="243.3">2.本体形变，450行程内，≤±0.03mm，1000行程内，≤±0.05mm。</text>
<text x="18.6" y="251.3">型号/规格</text>
<text x="68.5" y="251.3">GTH12-1050-BC-M40-C4</text>
<text x="299.8" y="249.5">GTH12-1050-BC-M40-C4</text>
<text x="14.4" y="258.3">螺杆型号/规格</text>
<text x="19.7" y="263.9">有效行程</text>
<text x="63.7" y="258.3">1605</text>
<text x="85.5" y="263.9">1050</text>
<text x="89.9" y="258.3">1610</text>
<text x="111.7" y="258.3">1620</text>
<text x="19.7" y="269.5">精度等级</text>
<text x="87.6" y="269.5">C7</text>
<text x="259" y="267">2022/9/23</text>
<text x="19.7" y="275.2">马达容量</text>
<text x="74.9" y="275.2">400W（无刹车）</text>
<text x="15.5" y="280.8">重复定位精度</text>
<text x="86.7" y="280.8">0.02</text>
<text x="9.1" y="286.4">感应开关方式及数量</text>
<text x="72.7" y="286.4">外挂型三只（C4）</text>
<text x="15.5" y="292">建议最快速度</text>
<text x="60.5" y="292">250MM/S</text>
<text x="86.7" y="292">500MM/S</text>
<text x="107.4" y="292">1000MM/S</text>
</g>
<g font-size="4.1">
<text x="268.7" y="179">I</text>
<text x="377.6" y="175.4">I</text>
<text x="371.4" y="180.6">2 : 3.5</text>
</g>
<g font-size="3.5">
<text x="137.1" y="31.2">178 滑台原始位置</text>
<text x="180.1" y="35.5">182</text>
<text x="213.7" y="31.2">1050 有效行程</text>
<text x="86.8" y="41.8">76.50 滑台极限位置 1</text>
<text x="181" y="41.8">60</text>
<text x="181" y="38.6">95</text>
<text x="280.9" y="38.6">14.50 滑台极限位置 1</text>
<text x="200" y="62.7" transform="rotate(-90 200 62.7)">104</text>
<text x="150.4" y="83.3">2 x</text>
<text x="160.8" y="83.3">6 H7</text>
<text x="174" y="83.3">8</text>
<text x="193.1" y="83.3">8 x M6 贯穿</text>
<text x="200" y="110.9">1344</text>
<text x="360.3" y="110.5">122</text>
<text x="385.1" y="125.5" transform="rotate(-90 385.1 125.5)">76</text>
<text x="333.5" y="132.4">基准面</text>
<text x="349.9" y="139.3">59.50</text>
<text x="370.1" y="139.3">60</text>
<text x="139.8" y="157.7">98</text>
<text x="167" y="157.7">100</text>
<text x="199.4" y="157.7">1000</text>
<text x="249.9" y="157.7">100</text>
<text x="269.4" y="157.7">46</text>
<text x="281.9" y="179" transform="rotate(-90 281.9 179)">108</text>
<text x="285.6" y="179" transform="rotate(-90 285.6 179)">120</text>
<text x="363.7" y="174.8">2</text>
<text x="156.7" y="180.9">2 x</text>
<text x="167.1" y="180.9">6 H7</text>
<text x="180.3" y="180.9">6</text>
<text x="352.7" y="191.6" transform="rotate(-90 352.7 191.6)">+0.012</text>
<text x="356.2" y="189.8" transform="rotate(-90 356.2 189.8)">0</text>
<text x="359.7" y="187.3" transform="rotate(-90 359.7 187.3)">6</text>
<text x="356.2" y="195.1" transform="rotate(-90 356.2 195.1)">6</text>
<text x="155.8" y="199.3">22 x M8</text>
<text x="159.1" y="202.8">6.5 贯穿</text>
<text x="174.2" y="199.3">16</text>
<text x="266.6" y="199.3">4 x M8</text>
<text x="271.6" y="202.8">6.5 贯穿</text>
<text x="283.2" y="199.3">16</text>
<text x="221.4" y="246.8">1</text>
<text x="221.4" y="251.8">2</text>
<text x="218.8" y="256.8">序号</text>
<text x="232.2" y="256.8">修 订 版 次</text>
<text x="257.5" y="256.8">设计变更编号</text>
<text x="228.2" y="261.8">设</text>
<text x="240.1" y="261.8">计</text>
<text x="252" y="261.8">变</text>
<text x="263.9" y="261.8">更</text>
<text x="219.1" y="266.7">设 计</text>
<text x="366.6" y="269.3">1:3.5</text>
<text x="219.1" y="271.7">校 核</text>
<text x="219.1" y="276.7">批 准</text>
<text x="222.9" y="282.7">技术要求：</text>
<text x="231.8" y="287.3">1、未标注公差全部 0.1</text>
<text x="231.7" y="291.8">2、未标注倒角全部C0.3</text>
</g>
</svg>
